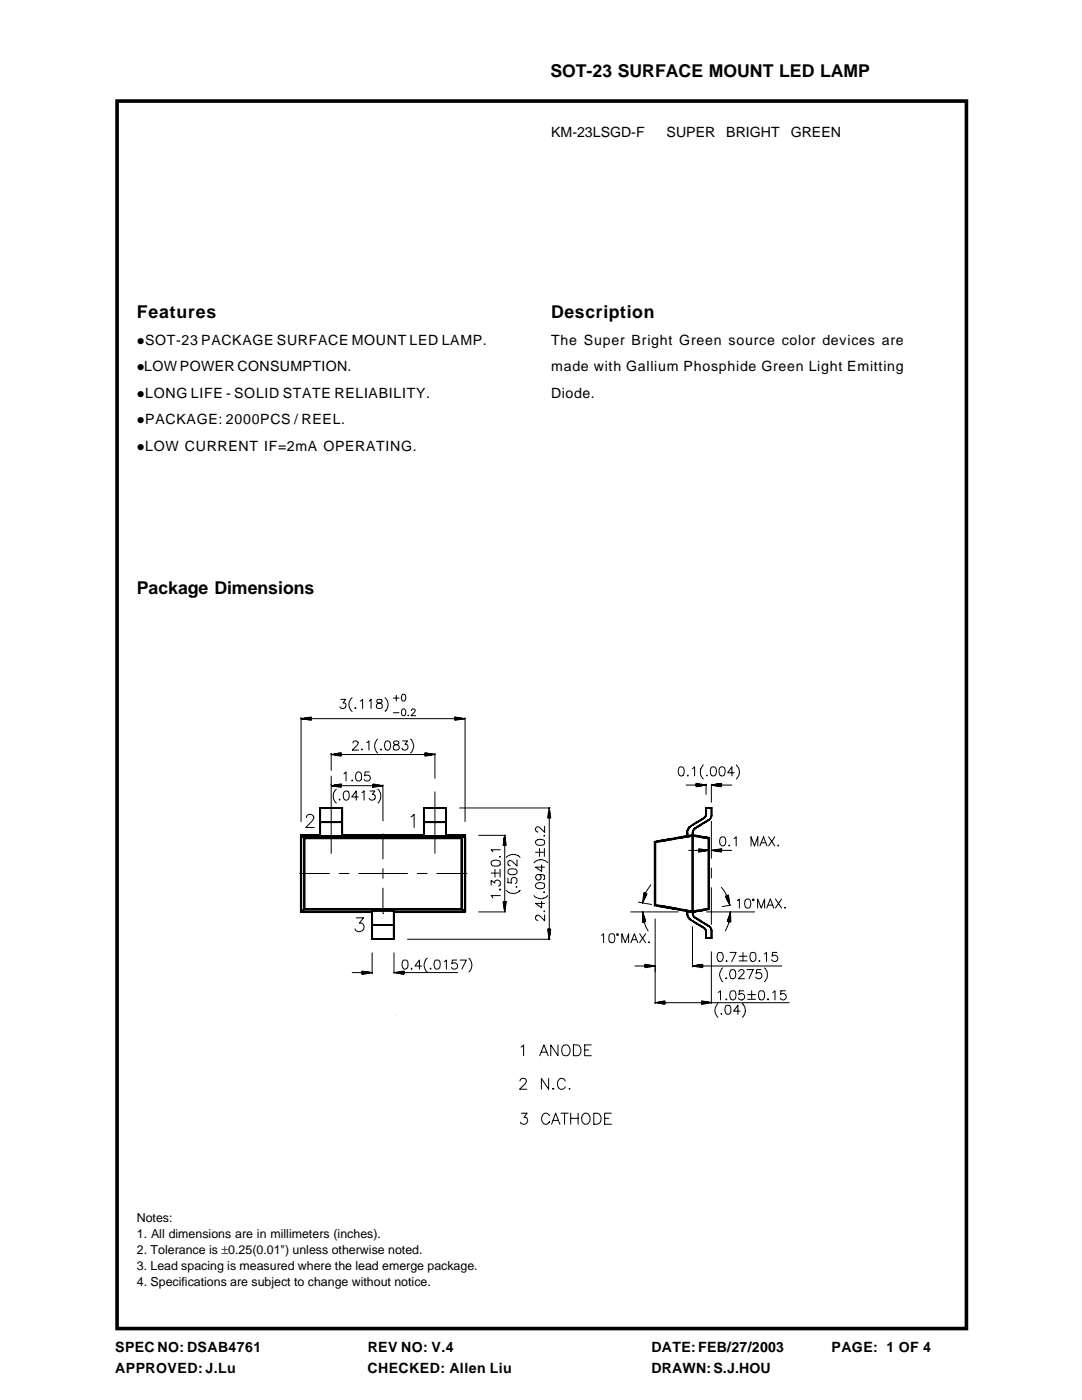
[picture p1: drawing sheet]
<svg xmlns="http://www.w3.org/2000/svg" width="216mm" height="279mm" viewBox="0 0 216 279" stroke-linecap="round" stroke-linejoin="round" font-family="sans-serif">
<path d="M23.4 20.2h169.4v244.9h-169.4z" fill="none" stroke="#000" stroke-width=".72" stroke-linecap="butt"/>
<path d="M55.4 135.6h105.5v93.8h-105.5z" fill="#fff" stroke="#fff" stroke-width=".2"/>
<g fill="none" stroke="#000" stroke-width=".2">
<path d="M68 139.6h1l-.5 .7a.58 .58 0 0 1 .6 .7 .58 .58 0 0 1-.9 .4l-.4-.3M70.3 139.2a1.79 1.79 0 0 0 0 2.8M71.9 139.9l.4-.3v1.8M73.7 139.9l.3-.3v1.8M75.3 139.7a.4 .4 0 0 0 .1 .6 .62 .62 0 0 1 .8 .2 .62 .62 0 0 1-.1 .8l-.6 .1a.53 .53 0 0 1-.4-.6 .53 .53 0 0 1 .5-.5h.4l.2-.5a.74 .74 0 0 0-.9-.1zM76.8 139.2a1.87 1.87 0 0 1 0 2.8M78.5 139.3h1.1M79.1 138.8v1.1M80.3 138.6h.3a.79 .79 0 0 1 0 1.3h-.3l-.1-.2-.1-.6zM60.3 143.5h1.8v.1h-1l-1-.2 2 .4v-.7l-2 .3v-.1v20.7M62.1 143.2l-1.4 .1h1.4v.2l28.7-.1v.2h1M66.1 154.9v15.4"/>
<path d="M67.1 157.5a1.87 1.87 0 0 0 0 2.8M67.8 159.5v.2zM68.1 150.3l-1.3 .2h1.3v.2h-1.3M68.1 156.5v.6l-2-.3 2-.3-1.4 .2h1.4v.1h-1.8l1.8 .2v-.2h6.3v.2h1M68.6 154.4l.4-.3v1.8M68.7 157.9a.58 .58 0 0 1 .9 .3 1.19 1.19 0 0 1-.4 1.5h-.2a1.17 1.17 0 0 1-.3-1.8zM70.3 155.7v.2zM70.4 148.3l.1-.3 .2-.1 .7 .1a.55 .55 0 0 1-.2 .8l-.9 .9h1.2M70.8 141.3h.2zM71.2 154.2l.4-.1a1.19 1.19 0 0 1 .3 1.7 .58 .58 0 0 1-.9-.3 1.47 1.47 0 0 1 .2-1.3zM71.5 159h-1.3l.9-1.1v1.8M72.2 149.5v.2z"/>
<path d="M72.2 158.2l.4-.3v1.8M73.2 148.2l.4-.3v1.8M73.7 154.1h-.8l-.1 .8a.66 .66 0 0 1 1 0 .66 .66 0 0 1-.2 1 .66 .66 0 0 1-1-.4M73.8 157.9h1l-.5 .6a.62 .62 0 0 1 .4 1 .62 .62 0 0 1-1-.2M75 156.5h-.6v.2h1.4M75.4 147.5a1.87 1.87 0 0 0 0 2.8M75.4 157.5a1.87 1.87 0 0 1 0 2.8M76 149.5v.2zM76.2 156.8h-1.8v.3v-.6l2 .3-2 .3M76.4 156.6v7.2M77 148a.61 .61 0 0 1 .9 .2 .95 .95 0 0 1-.6 1.5 1.04 1.04 0 0 1-.5-1.5zM78.5 142.2h1.1"/>
<path d="M78.7 148l-.2 .3 .3 .2a.74 .74 0 0 1 .9 .8 .61 .61 0 0 1-.8 .4 .61 .61 0 0 1-.4-.8l.8-.4a.36 .36 0 0 0 .2-.5zM80.3 141.6a.4 .4 0 0 1 .6 .1l.1 .4a.66 .66 0 0 1-.4 .7h-.3l-.1-.2-.1-.5zM80.3 147.9h1l-.5 .6a.61 .61 0 0 1 .6 .6 .61 .61 0 0 1-.5 .7 .61 .61 0 0 1-.7-.5M81.5 142.7v.1zM81.9 147.5a1.79 1.79 0 0 1 0 2.8M82.1 141.8l.2-.3h.3l.2 .2v.3l-.8 .8h.9M84.8 150.6h-18.7l2-.4v.7l-2-.3v-.2v3.4M85.3 150.3h-.5v.2h1.3M86.8 150.6l-2 .3v-.7l2 .4-.7-.1-.1 .2h-1.2v-.1h2v-.2v4.9M86.8 158v12.3M90.8 143.1l2 .3-2 .4zM90.8 143.5h1.8"/>
<path d="M91.4 143.2h-.6v.1h1.4M92.8 143.3v20.7M135.6 153.1a.58 .58 0 0 1 .8 .3 .95 .95 0 0 1-.6 1.5 1.19 1.19 0 0 1-.2-1.8zM136.9 156.7h2M137.2 154.8h.1zM138.2 153.4l.4-.4v1.9M139.5 156.4h-.6v.1h1.4M140 156.8h-1.1v-.1h2l-2 .3v-.7l2 .4v-.2v2M140.3 152.7a1.93 1.93 0 0 0 0 2.7M141.1 154.7v.2zM141.9 156.5v3.6M142 153.1a.63 .63 0 0 1 .9 .3 .94 .94 0 0 1-.7 1.5 1.19 1.19 0 0 1-.2-1.8z"/>
<path d="M143.7 153.1a.61 .61 0 0 1 .9 .3 .94 .94 0 0 1-.6 1.5 1.19 1.19 0 0 1-.3-1.8zM144 156.3v.7l-2.1-.3 2.1-.4-1.4 .2h1.4v.2h-1.8l1.8 .1v-.1h2M146.5 154.2h-1.3l.8-1.2v1.9M146.9 152.7a1.93 1.93 0 0 1 0 2.7M59.8 174.3h5.9M59.9 166.6h4M60 166.8l.5 .2M60.5 167.2h.3l-.1 .1-.7-.5 .2-.2 .6 .6M60.7 167.2l.1 .2v13.9l-.1 .2v-14.3h31.5l-.2 .2h-31.2l-.1-.2 .1 .1h31.2l.2-.1h-31.5l.1 14.2-.1 .1zM61.1 163.2l.2-.5 .3-.2a.87 .87 0 0 1 1 .5v.3l-.4 .6-1.2 1.2h1.7M67.7 174.3h1.9M68.2 161.3v5.5l.1 .2v-5.8h-4.4l-.1 5.8h4.6l-.2-.2h-4.2l-.2 .2 .2-.2v-5.5h4.2v5.6l.1 .1h-4.4l.1-.2h4.2l.2 .2v-5.8l-.2 .1 .2-.1h-4.6l.2 .1-.2-.1v5.8"/>
<path d="M68.2 166.6v.1h16.4v.1l-16.4 .1v-.3h16.4v.3h-16.4v-.3h16.4M68.2 164v.2h-4.3v-.2h4.3l-4.3 .1M71.6 174.3h9.7M76.4 166.4v5M76.4 173.4v1.9M76.4 177.2v5M82 163l.6-.5v2.6M83.3 174.3h1.9M84.7 161.3l-.2-.1 .2 .1v5.5l-.2 .2 .2-.2h4.2l.2 .2-.2-.2v-5.5l.2-.1-.2 .1h-4.2v5.6l-.2 .1v-5.8h4.6v5.8h-4.6v-5.8h4.5v5.8h-4.4l.1-.2h4.2M87.2 174.3h5.9M88.9 166.6h3.9h-3.9v.3h3.9v-.3v.1h-3.9v-.1v.3l3.9-.1v-.1v15.3h-.1v-15.3v15.3h.2v-15.3l-.4 .1h.3l-.1 .2h-.4l-.1 .1h.3l-.5 .1 .2 .1 .6-.5-.1-.2-.7 .6M88.9 164v.2h-4.3v-.2h4.3l-4.3 .1"/>
<path d="M91.7 161.2h18h-.1l.3 2h-.6l.3-2v2h.1v-1.1h-.3v1.1h.2v22.2h.1v1.2M95.5 166.7h5.4h-.2l-.3 2h.6l-.3-2M98 176.7v-1l.7 .5a.57 .57 0 0 1 .7-.6 .57 .57 0 0 1 .4 .8v.3l-.3 .2M98 174.2h1.6M98.1 171.9a1.49 1.49 0 0 1 1.7 0 .7 .7 0 0 1-.3 .9 1.74 1.74 0 0 1-1.4-.2zM98.8 173.5v1.5M99.7 177.5l.1-.1v.2zM99.7 171h.1zM99.8 173.5v1.5M99.8 178.7h-1.8l.3 .5M99.8 169.6h-1.8l.3 .4M100.9 168.7l-.1-1.6v1.6h-.2v-1.6l-.1 1.6h.2l.1 12.9h-.2v-1.6h-.1v.8"/>
<path d="M101 180h-.6l.3 2 .3-2h-.2h.1v.8M101 177.7a1.88 1.88 0 0 0 2.8 0l-.2 .1M101 171.1a1.88 1.88 0 0 1 2.8 0M101.3 175.3v.8l.8 .1a.66 .66 0 0 1 0-1 .66 .66 0 0 1 1 .2 .66 .66 0 0 1-.3 .9M101.4 173.7a1.43 1.43 0 0 1 1.7 0 .58 .58 0 0 1-.3 .8 1.19 1.19 0 0 1-1.5-.4zM103 177h.2zM103.2 171.6v1.2l-.9-.8-.6-.3-.3 .2-.1 .5 .5 .4M106.6 172.2a1.87 1.87 0 0 1 2.7 0M106.6 178.7a1.79 1.79 0 0 0 2.7 0M106.8 170.1h1.6M107 167.8a1.43 1.43 0 0 1 1.6 0 .75 .75 0 0 1-.2 .9 1.74 1.74 0 0 1-1.4-.3l-.2-.2zM107 176.4a1.43 1.43 0 0 1 1.6 0 .72 .72 0 0 1-.2 .9 .96 .96 0 0 1-1.6-.6z"/>
<path d="M107.5 174.5a.55 .55 0 0 1 .5 .7 .55 .55 0 0 1-.8 .4 .55 .55 0 0 1-.2-.8l.1-.2a2.01 2.01 0 0 1 1.5 .2 .58 .58 0 0 1-.2 .8M107.7 169.3v1.6M108.1 172.6v1.3l-1.3-.8h1.9M108.1 179.9v1.3l-1.3-.9h1.9M108.5 166.8l.1-.1 .1 .1zM108.5 178.1h.2zM108.6 169.3v1.6M108.7 164.9v1.2l-1.1-1-.4-.1-.4 .3v.4l.5 .3M128.5 178.2l.6 .2-.9 1.8zM128.5 178.2v1.3l-.1 .2v-1.1M128.5 178.2l.3 .1-.1 .9v-.9zM129.9 176.6l-1.1 1.7h.1v.5"/>
<path d="M130.6 167.9l.3 .2v12.4l-.3 .3v-12.9l.1 .2v12.5l-.1 .1zM130.6 168h1.1M137.2 165.5l-.2 .7h.2v-.4h-.1v1.1h.1h-.2v-.7h.2v.7v-.7M137.4 169.7l3.4 .1-1.4 .1v.2l2-.4-2-.3v.7M137.5 166.7h.7v.1h-1.5l-.7 .2h1.7l-2.4 .1-.7 .1h1.6l-2.3 .1-.8 .2h1.6l-3 .2h1.5l-.7 .2h-1.6M138.2 166.6v.3l-7.3 1.2-.3-.2 7.6-1.3v.1l1.5 .1h-1.5M138.8 167l2.4 .1h-1.6l.7 .1 1.3-.1-.3 .3-3.1-.5v-.3l3.4 .5-.1 14.4-.1-.1v-14.1M138.8 165.4l-.4 .1v.3h-.2l.1 .1v.3h-.2l.1-.4 .5-.6 .1 .2-.3 .2-.1-.1 .1 .1-.2 .3-.1-.1 .1 .4M139.4 169.5l1.9 .2h-1.9M140.7 162.8v.4l-.5 .1 .1 .1-.6 .2h.4l-.8 .2h.4l-.8 .3h.4l-.8 .2h.4l-.6 .2-.2 .1h.3l-.2 .2h-.3l2.5-1.6 .1 .2-3 1.6 .2 .1 .2-.3v.1h-.2l.1 .1h-.3l-.3 .4 .2 .1 .3-.4-.2-.1-.1 .5-.2-.1-.1 .4h.1l.3-.7M140.8 162.5l.1 .3h-.1v-.3h.2l-.1 .3-.4 .6-.1-.2 .2-.2 .2 .1-.2-.1 .2-.2h.1M141 161.3v1.2v-1.2l-.2-.1v1.3h.2h-.2v-1.3h1.2l-.1 .1 .2-.1h-1.3l.2 .1h.9v1.5h.2v-1.6l-.2 .1-.1 1.8 .1-.3h.2l-.1 .3h-.2"/>
<path d="M141.3 167.4l.3-.3v14.4l-.3-.2zM141.8 163.4l-.1-.1 .1-.2h.2l-.2 .3h-.2v.3l.1-.4 .1 .1-.2 .3-.2-.1-.3 .1h.4l-.6 .1-.2 .2h.4l-.6 .1-.2 .1h.3l-.7 .3h.3l-.2 .1-.6 .2h.4l-.2 .1h-.4l-.2 .1h.4l-.3 .1h-.3l-.1 .2h.2l-.2-.1 2.8-1.7 .1 .2-2.8 1.7-.1-.2M141.9 164v7.3M141.9 173.2v2M141.9 177.2v7.3M142 161.2v1.6h-.1M142.6 169.8h1.4v.1h-.7M143 169.5h1v.2h2M143.9 167.1a.58 .58 0 0 1 .8 .2 .95 .95 0 0 1-.6 1.5 1.11 1.11 0 0 1-.2-1.7zM143.9 177.1l1.1 1.7v.7l-.1-.7 .2-.1v1l.2 .2v-1.3l-.6 .3 .9 1.7-.3-2M144 169.4v.7l-2.1-.4 2.1-.3v.3h-1.8M145.4 168.7h.2l-.1 .1z"/>
<path d="M145.4 179.1v1.1M146.5 167.3l.4-.3v1.8M147.1 179.7l.4-.3v1.8M148.8 179.5a.61 .61 0 0 1 .9 .2 1.19 1.19 0 0 1-.4 1.5h-.2a1.17 1.17 0 0 1-.3-1.7zM149.9 168.8v-1.8l.6 1.8 .7-1.8v1.8M150.2 179.5h.2v.2h-.2zM151.6 168.8l.8-1.8 .6 1.8M151.9 168.2h.9M153.4 167l1.2 1.8M154.6 167l-1.2 1.8M154.7 179.4l1.3 1.8M155.2 168.7h.2l-.1 .1z"/>
<path d="M156 179.4l-1.3 1.8M60.2 181.8l-.3 .3v-15.5l.3 .3v14.9l-.2 .2-.1-15.4 .2 .1h3.8v.1l-3.7 .1-.3-.3h4v.3h-3.7l.2 .2h.3l-.5-.1v-.2v15.1M60.5 181.5h.3l-.6 .2h.3l-.2 .2h-.3l.7-.5 .1 .1-.6 .5-.2-.1M60.8 181.3h31.2l.2 .2-.1-.1v-14.1l.1-.1v14.3l-.2-.2v-13.9l.2-.2v14.3l-.1-.1h-31.3l-.1 .1h31.5h-31.5zM71.1 183.2h1.4l-.8 1a.85 .85 0 0 1 1 .8 .85 .85 0 0 1-.9 .9 .84 .84 0 0 1-1-.5M72.2 194l1.8 .1M74.2 181.7v5.8h4.5v-5.8h-4.5l.1 .2h4.2l.2-.2-.2 .2v5.4l.2 .2-.2-.2h-4.2l-.1 .2 .1-.2v-5.4l-.1-.2v5.8l.1-.1v-5.7h4.3v5.7l.1 .1v-5.8M74.3 190.2v4.1v-.2l-2.1-.3v.6l2.1-.3h-2.1v.1h1.5l-.8 .2h-.7v-.3h-1.9M74.3 181.9h-14.1l-.2 .1 14.3 .1h-14.4l.3-.3h14.1v.3M74.3 184.5h4.3v.2h-4.3v-.2l4.3 .1M78.5 187.3h-4.2l-.1 .2h4.5M78.6 190.2v4.1"/>
<path d="M79.2 194.2h1.4v.2h-.6M79.6 194h1v.1h10.7M80.5 191.6a.75 .75 0 0 1 .9 .3 1.74 1.74 0 0 1-.2 1.4l-.5 .1a1.23 1.23 0 0 1-.2-1.8zM80.6 193.8v.6l-2-.3 2-.3v.3h-1.8M81.3 187.5h28.4h-.1l-.2-.9v-1.2h.2v2.1l-.3-2.1h.6l-.3 2.1M82 193.3h.2l-.1 .1zM84.1 192.8h-1.3l.9-1.2v1.8M85.3 191.2a1.8 1.8 0 0 0 0 2.8M85.9 193.2v.2zM86.9 191.6a.72 .72 0 0 1 .9 .3 .96 .96 0 0 1-.7 1.5 1.23 1.23 0 0 1-.2-1.8zM88.6 191.9l.5-.3v1.8M91.1 191.6h-.8l-.1 .8a.65 .65 0 0 1 1-.1 .65 .65 0 0 1-.2 1 .65 .65 0 0 1-.9-.3"/>
<path d="M91.8 191.6h1.2l-.8 1.8M92.2 181.4l.6 .5-.1 .1-.7-.5 .2-.1-.1 .1 .4 .1h-.3l.6 .2v.3h-14.2v-.3h14.2l-14.2 .1v.1h14.2v-.1h-.3M93.6 191.2a1.88 1.88 0 0 1 0 2.8M95.5 182h5.4M108.5 181.9h.2zM108.7 182.6v1.2l-.9-.9a.55 .55 0 0 0-.7-.2l-.3 .3a.58 .58 0 0 0 .4 .7h.1M120 186.6l.4-.2v1.7M121.8 186.4a.68 .68 0 0 1 .8 .2 1.19 1.19 0 0 1-.4 1.5l-.4-.1a1.43 1.43 0 0 1 0-1.6zM123.1 186.4h.2v.2h-.2zM124.1 188.1v-1.7l.7 1.7 .6-1.7v1.7M125.9 182h9.4M125.9 188.1l.7-1.7 .7 1.7"/>
<path d="M126.2 187.5h.8M126.7 192.8h2M127.4 180l2.6 .5M127.6 186.4l1.2 1.7M128.3 182l-.1 2 .1-2 .6 1.9-.7 .1h.2zM128.7 184l-.2-1.1v1.1h-.1h.1l.8 1.8M128.8 186.4l-1.2 1.7M129.2 192.5h-.5v.2h1.3M129.4 188h.2zM130.6 180.7h1.4l.7 .1h-1.6l3.1 .3h-1.6l.7 .1 2.3 .2h-1.6l.7 .1 2.4 .1h-1.6l.7 .1h1.6M130.7 183.4v16.8v-.1l2-.4v.7l-2-.3h2v-.2h-1.1M130.7 192.8l-2 .3v-.7l2 .4-.7-.1-.1 .2h-1.2v-.1h2v1.2"/>
<path d="M137 181.8v.4h.2v-.4h-.2l.1 .4h.1v-.4M137 182.2l.1 .5 .1-.1v-.4h-.2l.1 .5 .1 .4 .2-.1-.2-.4-.1 .1 .1-.1v.5l.3 .3 .2-.1-.3-.3-.2 .1 .2-.1 .1 .4 .4 .2h-.2h.2l-.2-.3-.2 .1 .4 .3v-.1v.1h.3l.1 .1h-.2l.2 .2 .5 .1h-.3l.5 .1 .2 .2h-.3l.5 .1 .3 .1h-.4l.6 .1 .2 .2h-.4l.8 .2h-.3M138.2 185v8v-.2l2 .3v-.7l-2 .4h17.8M138.2 181.8v.3l-7.6-1.3 .3-.3 7.3 1.3-1.3 .1 1.3 .1M138.2 181.9v.1h.6M138.3 182.2v-.5h-.2v.5h.2v-.5h-.2v.5h.2v.4l.2 .3-.1 .1-.2-.4-.1-.4h.2v.4h-.1h.2v.4h.4M138.5 182.9l.3 .2-.1 .2-.3-.3zM138.9 183.2h-.2l.1 .1 .6 .1h-.4l.8 .3h-.4l.3 .1h.3l.2 .2h-.3l.5 .1 .2 .1h-.3l.5 .2 .3 .1h-.4l.6 .1 .2 .1h-.4l.5 .1-.1 .2-2.8-1.7 .1-.2 2.8 1.7M140 199.9l1.8 .2h-1.8h17.5M140.1 181.5l.8-.1 .7 .1zM140.2 192.5l-1.3 .2 .1 .2h1.2v-.2h-1.3M140.5 185.1l-.1 .2-2.5-1.6v-.1l2.6 1.5-.1 .2h.3l-.1 .2 .2 .2 .1-.1-.1 .1v.3h.2v1.1l-.2 .1 .1-1.6-.4-.5-.1 .2 .2 .2 .2-.2-.1 .3h.2l.1 1.5-.2 .2v-1.3h.2"/>
<path d="M141 182h9.6M141 181.6h-1.6l-.8 .1h1.7l-2.1 .2 3.1-.6 .3 .2-3.4 .6v-.3l.1 .2h-.2v-15.3h.2v15.3h-.2v-15.8h.2v.5h-.2v-.5h.2v.5h-.2h.2v15.3M141.6 185h.2l-.1 .1-.1-.3 .2 .2M141.8 185.4l-.1-.3 .1-.1 .2 .3-.2 .1 .2-.1 .1 .3h-.2l-.1-.2 .1 1.7 .2 .2v-1.7h-.2v1.5l.1 .1h-1.2l.2-.1-.2 .2h1.3l-.2-.2h-.9M141.9 189.9v10.3M142 185.6v1.6M143.3 198l.5-.3v1.9M143.3 190.1a.68 .68 0 0 1 .9 .3 .97 .97 0 0 1-.6 1.5 1.23 1.23 0 0 1-.3-1.8zM144.2 193.2a1.79 1.79 0 0 0 0 2.7M144.9 195.1l.1 .1-.1 .1zM144.9 199.3v.3zM145 191.7v.2z"/>
<path d="M145.7 184v-1.7l-.2 1.7-.1-.1v-.8l-.1 .8 .2 .1-.8 1.8M145.7 190.1h1.2l-.9 1.8M145.8 182v2l-.7-.1zM145.8 180.6l-1.7 .3M145.8 193.6a.61 .61 0 0 1 .9 .2 1.57 1.57 0 0 1-.1 1.4 .58 .58 0 0 1-.9-.2 1.38 1.38 0 0 1 .1-1.4zM145.9 197.8a.72 .72 0 0 1 .9 .2 .96 .96 0 0 1-.7 1.6 1.23 1.23 0 0 1-.2-1.8zM147.4 193.9l.4-.4 .6 .2a.55 .55 0 0 1-.2 .7l-.8 .9h1.1M147.5 191.8h1.6M147.5 190.8h1.6M148.3 190.1v1.5M148.4 197.7h-.9l-.1 .8a.65 .65 0 0 1 1 0 .65 .65 0 0 1-.1 .9 .65 .65 0 0 1-.9-.2M149.1 193.5h1.2l-.9 1.8"/>
<path d="M149.2 199.4h1.5M149.2 198.5h1.5M149.9 190.1a.75 .75 0 0 1 .9 .3 1.74 1.74 0 0 1-.2 1.4l-.4 .1a1.23 1.23 0 0 1-.3-1.8zM150 197.7v1.6M151.2 181.2v-1.8l.7 1.8 .7-1.8v1.8M151.5 191.8h.1v.1zM151.6 197.8a.72 .72 0 0 1 .9 .2 .96 .96 0 0 1-.7 1.6 1.23 1.23 0 0 1-.2-1.8zM151.8 193.5h-.8l-.1 .8a.66 .66 0 0 1 1 0 .66 .66 0 0 1-.2 .9 .66 .66 0 0 1-.9-.2M152.5 190.4l.5-.3v1.8M152.5 193.2a1.87 1.87 0 0 1 0 2.7M153 181.2l.7-1.8 .7 1.8M153.2 199.3l.2 .1-.2 .2z"/>
<path d="M153.2 180.6h.9M154.2 198l.4-.3v1.9M155 190.1h-.8l-.1 .7a.65 .65 0 0 1 .9 0 .65 .65 0 0 1-.1 1 .65 .65 0 0 1-.9-.3M156.6 181.1v.1zM156.7 197.7h-.9l-.1 .8a.64 .64 0 0 1 1-.1 .64 .64 0 0 1-.1 1 .64 .64 0 0 1-.9-.2M78.7 214h2.3M78.8 211l.2 .7v-.7h.1l.1 1.3v-1.3h.1v1.6l.2 .4v-2h.1v2.3l.2 .3v-2.6h.1v3l-1.2-3h2.3M79.2 202.9l.1-.4 .3-.2h.5a.54 .54 0 0 1 .3 .9l-1.3 1.3h1.5M79.9 206.4l-.3-.3 .3-.3 .2 .3-.2 .3v4.6M80 213.6v-2.6h.1v2.3l.2-.3v-2h.1v1.6l.1-.3v-1.3h.1v1l.2-1h.2l-1.1 3M80.9 211v.4M83.6 218.6v4.7l-.2 .1v.3l.2 .1 .3-.2-.3-.3"/>
<path d="M86.1 211h2.4l-1.1 3.2-1.3-3.2 1.3 3 1.1-3zM86.1 214h2.4M86.6 202.6l.5-.4v2.2M87.2 205.9l.4 .1-.1 .4-.4-.2zM87.4 214v4.6h-7.5v-4.6v.2l-1.2-3.2h2.3l-1.1 3.2M87.4 206.4v4.6M88.4 211l-.1 .6v-.6h-.1l-.1 1.3v-1.3h-.2v1.6l-.1 .3v-1.9h-.1v2.2l-.2 .4v-2.6h-.1v2.9l-.2-.2v-2.7h-.1v2.4l-.1-.3v-2.1h-.1v1.8l-.2-.3v-1.5h-.1v1.1l-.1-1.1h-.1v.5M103.8 215.7l.1-.3a.75 .75 0 0 1 1 0 .69 .69 0 0 1-.2 1l-1 1h1.4M104 209l.5-.5v2.2M107.7 210.7l.8-2.2 .9 2.2M108 210h1.1M109.5 215.2v2.2l-1.5-2.2v2.2"/>
<path d="M110.3 217.3h.2zM111.3 208.5v2.2l-1.4-2.2v2.2M112.5 208.6a1.06 1.06 0 0 1 1.2 .5 1.06 1.06 0 0 1-.2 1.3 .8 .8 0 0 1-.9 .3 .8 .8 0 0 1-.5-.8 1.36 1.36 0 0 1 .4-1.3zM112.8 215.7a.79 .79 0 0 0-.9-.5 .79 .79 0 0 0-.6 .9 .95 .95 0 0 0 .2 1 .95 .95 0 0 0 1 .2l.3-.4M113.6 217.2l.1 .1-.1 .1zM114.4 208.5h.8a1.16 1.16 0 0 1 .7 1.1 1.16 1.16 0 0 1-.7 1.1h-.8zM116.7 209.5h.8M118 208.5h-1.3v2.2h1.3M131.3 200.2h1.4v.1h-.6M132.7 200.1h7.3v.1h1.4l-1.4 .2 1.9-.3-1.9-.4v.7M143.3 200.2a1.93 1.93 0 0 0 0 2.8M143.9 202.3h.1v.1z"/>
<path d="M144.9 200.7a.63 .63 0 0 1 .9 .3v.4a.76 .76 0 0 1-.6 1 1.19 1.19 0 0 1-.3-1.7zM147.7 201.8h-1.3l.8-1.2v1.8M148.1 200.2a1.93 1.93 0 0 1 0 2.8M83.2 225.1h1.2l-.6 .8a.7 .7 0 0 1 .7 .8 .7 .7 0 0 1-1 .5h-.3l-.2-.4M104.1 222.2h1.1l-.6 .8a.72 .72 0 0 1 .6 1 .72 .72 0 0 1-1.1 .2l-.3-.3M109.6 222.7a.81 .81 0 0 0-.9-.5 .81 .81 0 0 0-.6 .8 .91 .91 0 0 0 .3 1.2 .91 .91 0 0 0 1.2-.2v-.1v.1M110.1 224.4l.8-2.2 .8 2.2M110.4 223.6h1M111.9 222.2h1.5M112.6 222.2v2.2M113.9 222.2v2.2M113.9 223.2h1.5"/>
<path d="M115.4 222.2v2.2M116.5 222.3l.2-.1a1.14 1.14 0 0 1 1.1 .8 1.14 1.14 0 0 1-.5 1.2l-.2 .2a1.12 1.12 0 0 1-1.1-.8 1.12 1.12 0 0 1 .5-1.3zM118.5 222.2a1.15 1.15 0 0 1 1.5 1.1 1.15 1.15 0 0 1-1.5 1.1zM120.6 223.2h.9M122 222.2h-1.4v2.2h1.4"/>
</g>
<path d="M81.2 198.6a2.53 2.53 0 0 1 4.2 0 18.9 18.9 0 0 1 3.2 8.5 50 50 0 0 1-1.1 21.8l-.4 1.1a7.2 7.2 0 0 1-2.7 4 2.7 2.7 0 0 1-3.6-1.4 29 29 0 0 1-3.4-12.7 42.8 42.8 0 0 1 2.5-19.1z" fill-rule="evenodd" fill="#fff"/>
<g font-size="3.5">
<text x="109.8" y="15.3">SOT-23 SURFACE MOUNT LED LAMP</text>
<text x="27.3" y="63.5">Features</text>
<text x="110" y="63.5">Description</text>
<text x="27.3" y="118.6">Package Dimensions</text>
</g>
<g font-size="2.8">
<text x="110" y="27.3">KM-23LSGD-F</text>
<text x="133" y="27.3">SUPER</text>
<text x="144.9" y="27.3">BRIGHT</text>
<text x="157.8" y="27.3">GREEN</text>
<text x="29" y="68.8">SOT-23 PACKAGE SURFACE MOUNT LED LAMP.</text>
<text x="110" y="68.8">The Super Bright Green source color devices are</text>
<text x="28.8" y="74.1">LOW POWER CONSUMPTION.</text>
<text x="110" y="74.1">made with Gallium Phosphide Green Light Emitting</text>
<text x="29" y="79.4">LONG LIFE - SOLID STATE RELIABILITY.</text>
<text x="110" y="79.4">Diode.</text>
<text x="29" y="84.7">PACKAGE: 2000PCS / REEL.</text>
<text x="29" y="90">LOW CURRENT IF=2mA OPERATING.</text>
<text x="23" y="269.8">SPEC NO: DSAB4761</text>
<text x="73.4" y="269.8">REV NO: V.4</text>
<text x="130" y="269.8">DATE: FEB/27/2003</text>
<text x="165.9" y="269.8">PAGE: 1 OF 4</text>
<text x="23" y="274.1">APPROVED: J.Lu</text>
<text x="73.3" y="274.1">CHECKED: Allen Liu</text>
<text x="130" y="274.1">DRAWN: S.J.HOU</text>
</g>
<g font-size="2.5">
<text x="27.3" y="243.9">Notes:</text>
<text x="27.3" y="247.1">1. All dimensions are in millimeters (inches).</text>
<text x="27.3" y="250.3">2. Tolerance is ±0.25(0.01&quot;) unless otherwise noted.</text>
<text x="27.3" y="253.4">3. Lead spacing is measured where the lead emerge package.</text>
<text x="27.3" y="256.6">4. Specifications are subject to change without notice.</text>
</g>
<g font-size="2.1">
<text x="27.3" y="68.8">!</text>
<text x="27.3" y="74.1">!</text>
<text x="27.3" y="79.4">!</text>
<text x="27.3" y="84.7">!</text>
<text x="27.3" y="90">!</text>
</g>
</svg>
